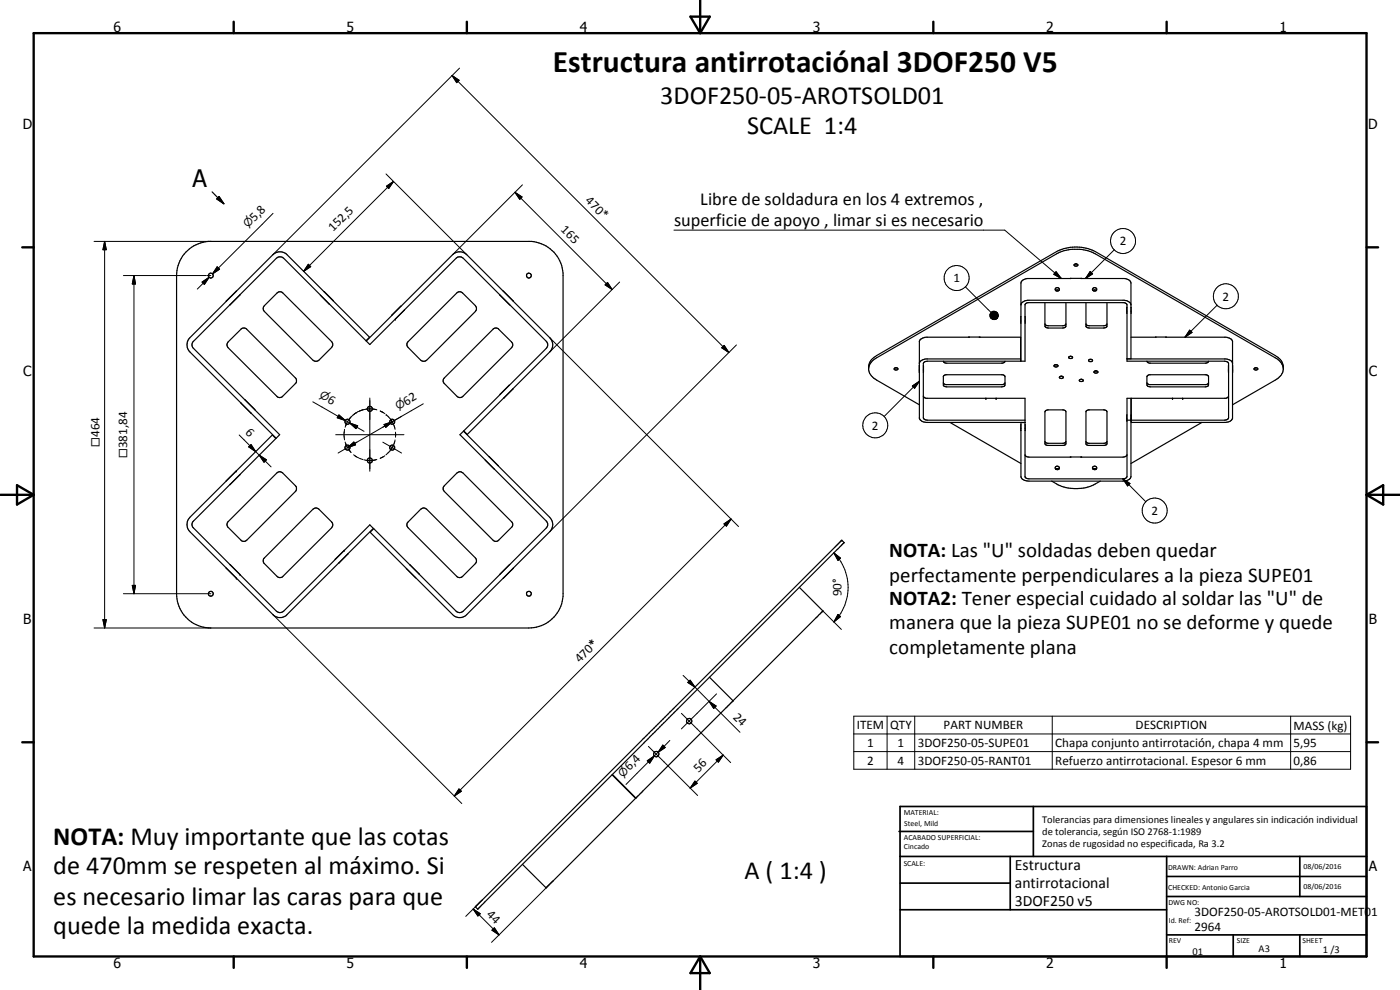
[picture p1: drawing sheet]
<svg xmlns="http://www.w3.org/2000/svg" width="420mm" height="297mm" viewBox="0 0 420 297" stroke-linecap="round" stroke-linejoin="round" font-family="sans-serif">
<g fill="none" stroke="#000" stroke-width=".35">
<path d="M63.7 57.6l3.5 3.5M65.7 59l1.5 2.1-2.1-1.4zM55.7 75.7a10.7 10.7 0 0 1 6.8-3.3h97a10.4 10.4 0 0 1 9.5 9.5v97a10.4 10.4 0 0 1-10.3 9.5h-95.4a10.3 10.3 0 0 1-10.3-10.3v-95.4a10.4 10.4 0 0 1 2.7-7zM322.4 79.4l.5-.2 .6 .3a.61 .61 0 0 1-.6 .4 .61 .61 0 0 1-.5-.5zM322.8 79.2h.2M69 91.4v.1M70.9 87.4l-2.9 3M72 88.4v.1M72 88.5l-3 3M79.4 91.7l3.9-3.9 .5-.3 .9 .3 14.8 14.7 .4 .6-.4 1.2-4 3.9-.7 .2-.9-.3-14.5-14.6-.4-.9zM96.2 88.6l2.7 2.7M97.2 87.5l2.8 2.8"/>
<path d="M120.3 91.9l-2.7 2.8M121.4 93h.1M121.4 93l-2.8 2.8M148.1 98.6l.5-.2 .9 .2 4 4 .4 .6-.1 .7-14.9 15a1.23 1.23 0 0 1-1.8 0l-3.9-4-.2-.4 .2-1zM150 88.4l3 3M151 87.4l3 3M306.4 96.3h.1M306.4 95v1.9M306.4 91.5a1.95 1.95 0 0 1 2-1.4h29a2.12 2.12 0 0 1 2 1.4M307.6 95v1.9M307.6 96.3h.1M313.6 90.8v7l.4 .5 .6 .1h4.3l.9-.3 .1-7.3"/>
<path d="M313.6 97.2l.4 .4 .6 .1h4.8l.5-.5M316.8 87.2l.3-.2 .7 .2M321.2 83.6h3.4M321.4 83.5l-13 .1a1.85 1.85 0 0 0-2 1.4v23.4h1.2v-17.1l.4-.4 29.3-.1 .5 .1 .4 .6v16.9h29.3l1 .2 .2 .3v16.4l-.5 .6-.7 .2h-28M324.4 83.5l13 .1a1.85 1.85 0 0 1 2 1.4v22.7M325.9 90.8v7.2l1 .4h4.3l.9-.3 .1-7.3M328 87.2l.3-.2 .7 .2M332.2 97.2l-.2 .3-.8 .2h-4.3h-.4l-.6-.4M338.1 93.3h.1M338.2 92.2v1.8M339.4 92.2h.1M339.4 93.3h.1"/>
<path d="M339.4 94h.1M57 101.3l24.9-24.9a3 3 0 0 1 4.2 0l24.8 24.8-1.1 1-24.7-24.7-1.1-.5-1 .5-25.1 25.1-.3 .9 .3 .8 26 26.1-1 1.1-25.9-25.9a3.1 3.1 0 0 1 0-4.3zM68.5 102.6l4.2-4.1a1.18 1.18 0 0 1 1.4 .3l14.7 14.7 .2 .5-.2 .9-4.1 4.2-.8 .2-.6-.2-14.8-14.7-.4-.9zM73.4 119.9h.1M73.5 119.9l2.9 3M109.9 102.3l25.9-25.9a3 3 0 0 1 4.3 0l24.9 24.9a2.96 2.96 0 0 1 0 4.3l-24.8 24.7-1-1 24.7-24.8 .5-.7v-.6l-.5-.8-24.9-24.9-1-.5-1.1 .5-25.9 25.9zM122.3 102.7l14.9-14.9 .5-.3 .9 .3 4.3 4.3 .1 .7-.3 .7-15 14.8-.8 .1-.6-.3-3.8-3.8-.4-.7zM151.2 119.4v.1M152.9 115.6l-2.8 2.8M153.9 116.7l-2.7 2.8M260.7 110.5a4.4 4.4 0 0 1 2.4-3.1l54-31.2a12.8 12.8 0 0 1 11.6 0l54 31.2a4.4 4.4 0 0 1 2.4 3.1M268.4 110.5l.7-.1 .3 .2a.59 .59 0 0 1-.5 .4 .59 .59 0 0 1-.6-.3z"/>
<path d="M275.9 111h.1M275.9 109.7v2M277.1 118.8l.5 .6 .4 .1h29.6v23.6l.4 .4 .8 .2h28.2l.9-.3 .3-.4v-23.5h1.2v23.5a1.99 1.99 0 0 1-2.4 1.4h-28.2a2.23 2.23 0 0 1-2.4-1.4v-16.3M277.1 109.7v2M277.1 111h.1M283.1 108.4l.2 .4 .6 .2h16.9l.6-.2 .2-.4M283.2 112.8l.7-.4h16.9l.6 .2 .2 .4v2.5l-.2 .4-.8 .2h-16.5l-1-.5zM290.7 101.2h3.4M290.9 101.1l-13 .1a2.44 2.44 0 0 0-2 1.2v23.2a2.3 2.3 0 0 0 2 1.1h29.7M293.9 101.1l12.4 .1v7.2h-28l-.9 .2-.3 .5v16.4l.5 .4 .7 .2h29.3M301.6 114.9l-.2 .3-.6 .2h-16.9l-.8-.4M306.3 107.7h-28.4a2.44 2.44 0 0 0-2 1.2"/>
<path d="M316.7 109.4a.35 .35 0 0 0-.4 .4 .35 .35 0 0 0 .4 .3h.4a.35 .35 0 0 0 .4-.3 .35 .35 0 0 0-.4-.4M316.7 109.4h.4M316.7 109.4l.2 .1M317.1 109.4l-.1 .1M318 113.1l.3-.2 .8 .2a.59 .59 0 0 1-.6 .5 .59 .59 0 0 1-.5-.5zM320.7 107.1a.67 .67 0 0 1 1.2 .3l-.8 .2-.4-.2zM321.1 106.9h.4M323.9 114a.6 .6 0 0 1 .7-.2 .6 .6 0 0 1 .4 .5l-.7 .2zM324.3 113.8h.4M327.1 107.8a.35 .35 0 0 0-.4 .4 .35 .35 0 0 0 .4 .3h.4a.35 .35 0 0 0 .4-.3 .35 .35 0 0 0-.4-.4M327.1 107.8h.4M328.3 111.5a.74 .74 0 0 1 1.2 .1 .66 .66 0 0 1-.6 .3 .66 .66 0 0 1-.6-.4z"/>
<path d="M338.2 107.7h29.7a2.28 2.28 0 0 1 2 1.2M344.2 108.4l.3 .4 .5 .2h16.9l.6-.2 .2-.4M344.2 114.9l.8 .5h16.9l.6-.2 .2-.3M344.3 112.8l.7-.4h16.9l.6 .2 .2 .4v2.5l-.2 .4-.8 .2h-16.5l-.6-.1-.4-.5zM346.9 101.2h21a2.28 2.28 0 0 1 2 1.2v23.2a2.16 2.16 0 0 1-2 1.1h-28.4v-7.2h28.3l.7-.2 .2-.5M346.9 101.1l-7.5 .1M368.7 109.7h.1M368.7 111h.1M368.7 111.7h.1M369.9 109.7v2M369.9 111h.1M376.5 110.5h.9a.47 .47 0 0 1-.5 .5 .47 .47 0 0 1-.4-.5z"/>
<path d="M72.4 120.9l-.1 .1M75.4 124h-.1M138 130.4l1.1-1 25.9 25.8a3 3 0 0 1 0 4.3l-25.2 25.2a2.99 2.99 0 0 1-3.7 0l-25-25 1.1-1.1 24.7 24.8a1.53 1.53 0 0 0 2.1 0l24.9-25 .5-.8v-.5l-.5-.8zM145.7 138v.1M146.8 137l2.7 2.7M275.9 121.5l-12.8-7.5a4 4 0 0 1-2.4-3.6 4 4 0 0 1 2.4-3.7l54-31.2a13.1 13.1 0 0 1 11.6 0l54 31.2a4 4 0 0 1 2.5 3.7 4 4 0 0 1-2.5 3.6l-12.8 7.5M285.1 126.7l21.3 12.4M306.4 128.5h.1M306.4 127.4v1.8M306.4 126.8h1.2M307.6 127.4v1.8M307.6 128.5h.1"/>
<path d="M313.6 132.5l.8 .5h4.7l.7-.3 .1-.2M313.7 123.3l.7-.3h4.7l.7 .3 .1 9.8-.2 .4-.6 .1h-4.7l-.8-.4zM321.2 137.1v.1M321.4 137.1v.1M324.4 137.1v.1M324.6 137.1v.1M326 123.3l.7-.3h4.7l.7 .3 .1 9.8-.2 .4-.6 .1h-4.7l-.8-.4zM332.2 132.5l-.1 .2-.7 .3h-4.7l-.8-.4M338.1 125.6h.1M338.2 136.4l-.4 .6-.8 .2h-28.2l-.8-.2-.4-.4M338.2 124.5v1.8M338.2 126.1h1.2"/>
<path d="M339.4 124.5h.1M339.4 125.6h.1M339.4 126.3h.1M360.7 126.7l-21.3 12.4M57 155.2l24.7-24.7 1.1 1.1-24.7 24.7a1.39 1.39 0 0 0 0 2.1l24.9 25a1.59 1.59 0 0 0 2.1 0l25.9-25.9 1 1-25.9 25.9a2.91 2.91 0 0 1-4.2 0l-24.9-24.9a3.1 3.1 0 0 1 0-4.3zM68.3 156.7l14.8-14.8a1.18 1.18 0 0 1 1.7 0l4 4 .1 1.2-14.8 15-.7 .3-.9-.2-4.2-4.1-.2-.7zM70.9 141.3l-2.9 3M72 142.4h.1M72 142.4l-3 2.9M93.9 152.8l.9-.4 .9 .4 3.8 3.8 .4 .6-.1 .7-15.1 15.2-1.1 .1-4.4-4.2-.1-1.2zM126.3 152.8l.9-.4 .8 .4 14.8 14.8 .2 .4-.2 1-4.2 4.1-.6 .2-.8-.2-14.9-14.9-.2-.5 .2-.9zM137.1 141.9l.9-.4 .9 .4 14.8 14.8 .2 .4-.2 1-4.2 4.1-.5 .2-.9-.2-14.9-14.9-.2-.4 .1-.8z"/>
<path d="M148.4 140.8h.1M315.6 144.4a13 13 0 0 0 14.6 0M316.8 140.8l.3-.2 .7 .2M317.8 140.7a.58 .58 0 0 0 0-.6 .58 .58 0 0 0-.7-.2l-.4 .3 .1 .6M317.8 140.7l-.4 .2-.6-.1M328 140.8l.3-.2 .7 .2M68 170.5l2.9 3M69 169.4l3 3M103.3 165.1l-2.7 2.8M104.4 166.2h.1M104.4 166.2l-2.7 2.7M122 170.6h.1"/>
<path d="M123.1 169.5l2.7 2.8M124.7 173.4h.1M125.8 172.3h.1M149.9 172.4h.1M152.9 169.4h.1M154 170.5l-3 3M239.9 176.2l7 7.2-26.9 26.9M212.9 203.2l7.1 7.1M220 210.3h.1M220 210.3l-29.2 29.1M183.7 232.5l7 7M183.8 232.4l7 7"/>
<path d="M190.8 239.4l-26.9 27-7.1-7.1M192.9 221.8l59.6-59.6 .1-.1 .8 .7-110 110-.7-.7z"/>
<circle cx="63.2" cy="82.7" r=".73"/>
<circle cx="158.7" cy="82.7" r=".72"/>
<circle cx="317.3" cy="86.9" r=".59"/>
<circle cx="328.5" cy="86.9" r=".59"/>
<circle cx="104.3" cy="126.5" r=".75"/>
<circle cx="104.3" cy="134.3" r=".76"/>
<circle cx="111" cy="138.2" r=".75"/>
<circle cx="111" cy="122.7" r=".75"/>
<circle cx="117.7" cy="126.5" r=".76"/>
<circle cx="117.7" cy="134.3" r=".75"/>
<circle cx="328.5" cy="140.4" r=".6"/>
<circle cx="63.3" cy="178.1" r=".72"/>
<circle cx="158.8" cy="178.2" r=".73"/>
<circle cx="206.8" cy="216.4" r=".81"/>
<circle cx="196.9" cy="226.3" r=".8"/>
</g>
<g fill="#000">
<circle cx="118.6" cy="95.8" r=".18"/>
<circle cx="295.9" cy="119.5" r=".18"/>
<circle cx="298.9" cy="119.5" r=".18"/>
<circle cx="299" cy="119.5" r=".18"/>
<circle cx="351.9" cy="119.5" r=".18"/>
<circle cx="354.9" cy="119.5" r=".18"/>
<circle cx="355" cy="119.5" r=".18"/>
<circle cx="70.9" cy="141.3" r=".18"/>
<circle cx="70.9" cy="173.5" r=".18"/>
<circle cx="72" cy="172.4" r=".18"/>
<circle cx="103.3" cy="165.1" r=".18"/>
<circle cx="252.6" cy="162.1" r=".18"/>
<circle cx="247" cy="183.3" r=".18"/>
</g>
<g fill="none" stroke="#000" stroke-width=".71">
<path d="M10.1 9.9h400v277.1h-400zM70.1 6.5v3.4M140.1 6.5v3.4M207.2 5h5.8l-2.9 4.9zM210.1 0v9.9M280.1 6.5v3.4M350.1 6.5v3.4M6.7 74.2h3.4M410.1 74.2h3.5M.1 148.5h10M5.1 145.6l5 2.9-5 2.9zM410.1 148.5h10"/>
<path d="M410.1 148.5l5-2.9v5.8zM6.7 222.7h3.4M410.1 222.7h3.5M70.1 287v3.4M140.1 287v3.4M210.1 287v10M210.1 287l2.9 5h-5.8zM280.1 287v3.4M350.1 287v3.4"/>
</g>
<g fill="none" stroke="#000" stroke-width=".51">
<path d="M269.8 249.5h40.3M270.1 242h140v45h-140zM270.1 257h140M303.2 257v16M310.1 242v15M350.1 257v30M390.1 257v12M270.1 265h33.1M270.1 273h80M350.1 269h60M350.1 263h60M350.1 280.5h60"/>
<path d="M370.1 280.5v6.5M390.1 280.5v6.5"/>
</g>
<g fill="none" stroke="#000" stroke-width=".3">
<path d="M135.7 22.6l2.1 1.5-.7 .7zM135.7 22.6l83 83.1M137.9 20.4l-56 56M115.9 52.2l24.2 24.2M116 55.9l2.1-1.5-1.4 2.2zM118.1 54.4l-27 27M154.5 57.7l2.2 1.4-.7 .7zM154.5 57.7l29.2 29.2M156.8 55.5l-21 20.9M28.2 72.4h35.1M31.4 72.4l.5 2.5h-1zM31.4 72.4v116"/>
<path d="M81.9 64l-18.1 18.2M92.5 79.3l.7 .7-2.1 1.4zM202.3 69h99.2l17 14.6M334.4 74.9l-8.6 8.7M37 82.7h24.9M40.2 82.7l.5 2.5h-1zM40.2 82.7v95.4M60.7 84.6l2.1-1.4-1.5 2.1zM62.1 82.7h1.2M62.8 83.2l-3.6 3.5M65.2 80.1l.7 .7-2.1 1.4zM182.3 84.8l1.4 2.1-2.1-1.4z"/>
<path d="M186 84.6l-21 21M289.7 86.1l7.7 7.6M297.1 94.3l2.1 1.2-2.1-.9zM297.1 94.6l2.1 .9-2.1-.6zM297.1 94.9l2.1 .6-2-.4zM297.2 95.1l2 .4-1.9-.1zM297.2 94.1l2 1.4-2.1-1.2zM297.3 95.4l1.9 .1h-1.7zM297.3 93.9l1.9 1.6-2-1.4zM297.5 95.5h1.7l-1.5 .2zM297.5 93.6l.3-.1 1.4 2zM297.5 93.6l1.7 1.9-1.9-1.6z"/>
<path d="M297.7 95.7l1.5-.2zM297.8 93.5l.2-.1 1.2 2.1zM297.9 95.8l1.3-.3zM298 93.4h.3l.9 2.1zM298.2 95.9l1-.4zM298.3 93.4h.2l.7 2.1zM298.5 95.9l.7-.4zM298.5 93.4l.3 .1 .4 2zM298.7 95.8l.5-.3zM298.8 93.5l.2 .1 .2 1.9zM299 95.7l.2-.2zM299 93.6l.2 .2v1.7z"/>
<path d="M299.2 93.8l.2 .2-.2 1.5zM299.4 94l-.2 1.5zM299.5 95l-.3 .5zM299.5 94.3l-.3 1.2zM299.5 94.8l-.3 .7zM299.5 94.5l-.3 1zM316.9 81.5l1.6 2.1-2.2-1.3zM327.2 81.4l.7 .8-2.1 1.4zM357 99.1l.7 .6-2.1 1.5zM365.3 91.6l-9.7 9.6M111 119.4v22M165 101.3l56.6 56.7"/>
<path d="M216.6 104.4l.7-.8 1.4 2.1zM217.3 103.6l1.4 2.1-2.1-1.3zM221 103.5l-56 56M273.8 115.8l2.1-1.4-1.4 2.1zM275.9 114.4l-10.6 10.6M71.8 130.5l4.9 5M74.6 134.1l.7-.7 1.4 2.1zM76.7 135.5l1.1 1.1M77.8 136.6l2.2 1.4-.8 .7zM77.8 136.6l3.6 3.5M93.9 120.6l9.7 5.6M100.7 130.4h20.5"/>
<path d="M101.5 124.9l2.8 1.6M101.7 124.5l1.9 1.7-2.4-.9zM103.3 130.9l.1 1.1M103.3 129.7v1.5M103.4 128.8l-.1 1.1M103.6 132.6l.4 1.2 1.3 1.9-.6-.8M103.7 133l.4 1M104.1 126.9l-.4 .9M104.3 134.3l1.9-1.7 .5 .9zM104.3 126.5l5 2.9M104.3 134.3l-2.8 1.6M104.3 126.5l-.7 1.7"/>
<path d="M104.6 126l-.3 .5M104.9 126.9l2.4 .9-.5 .8zM105.3 125.1l-.6 .9M106.1 136.4l.8 .6M106.5 136.7l.4 .3M106.9 137l.9 .5M106.9 137h.1M107 123.8l-.6 .4M107.1 132.7l-2.8 1.6M107.9 123.4l-1.4 .7-1.9 1.9M107.9 137.5l1 .4M108.9 123l-1 .3"/>
<path d="M109.2 138l1.2 .2 2.4-.2M109.9 138.1l.9 .1M110.8 122.7h-.9M112 122.7l1.1 .3M112.8 122.9l-2.4-.2-2.5 .7M113.1 137.9l-1.1 .2M114.1 123.3l.9 .5M114.6 123.6l.9 .5M114.9 132.7l2.8 1.6M115 137l-.9 .5M115.3 127.4l2.4-.9-1.9 1.7zM115.5 136.7l-1.3 .8"/>
<path d="M115.9 124.4h.1M115.9 124.4l.8 .7M116.6 125.1l1.1 1.4M116.7 135.7l-.8 .7M117.3 125.9l.6 1M117.7 134.3l-1.1 1.5M117.7 134.3l2.8 1.6M117.7 126.5l.7 1.7M117.9 134l-.2 .4M118.3 127.8l.3 1M118.4 132.6l-.7 1.7M118.6 132l-.3 1"/>
<path d="M118.7 129.9v1M118.7 129.7v1.5M120.5 124.9l-5 2.9M127 121.2l-22.7 13.1M217.3 157.2l2.1-1.5-1.4 2.2zM219.4 155.7l-83.1 83.1M337 143.7l2.1 1.4-.7 .7zM337 143.7l6.9 6.8M37 178.1h26.3M39.7 175.6h1l-.5 2.5zM250.3 165.9l2 1.6-.8 .6zM250.3 165.9a14.7 14.7 0 0 1 0 20.7"/>
<path d="M28.2 188.4h35.1M30.9 185.9h1l-.5 2.5zM81.9 184.4l56.7 56.7M247 183.3l5.5 5.5M251.5 184.4l.8 .6-2 1.6zM204.5 214l2.3 2.4M205 202.6l3.6 3.6M206.4 204.8l.7-.7 1.5 2.1zM206.8 216.4l12.5 12.4M206.8 216.4l-2.3 2.3M208.6 206.2l4.2 4.2M212.8 210.4l2.1 1.4-.7 .8z"/>
<path d="M212.8 210.4l9.3 9.3M215 208.2l-8.2 8.2M256.2 214.9h149.1v15.9h-149.1zM266.2 214.9v15.9M274.5 214.9v15.9M315.8 214.9v15.9M387.3 214.9v15.9M137.7 236.7l.8 .7-2.2 1.4zM194.3 228.3l2.1-1.5-1.4 2.2zM194.6 223.9l2.3 2.4M196.9 226.3l12.5 12.4M196.9 226.3l-9 9.1"/>
<path d="M198.9 223.6l.7 .7-2.1 1.4zM199.3 223.9l-1.8 1.8M199.3 223.9l-2.4 2.4M201 222.2l-1.7 1.7M208.6 234.4l.6 .6-2.1 1.5zM214.9 228l2.1-1.4-1.4 2.1zM217 226.6l-9.9 9.9M256.2 220.2h149.1M256.2 225.5h149.1M142 272.8l2.1 1.4-.7 .6zM142 272.8l7.8 7.7M144.8 270l-5 5"/>
<path d="M147.6 279.1l.8-.7 1.4 2.1zM166 264.3l-18.5 18.4"/>
<circle cx="337" cy="72.3" r="3.8"/>
<circle cx="287.1" cy="83.4" r="3.8"/>
<circle cx="367.9" cy="88.9" r="3.8"/>
<circle cx="262.7" cy="127.6" r="3.7"/>
<circle cx="346.5" cy="153.2" r="3.8"/>
</g>
<g fill="#000">
<path d="M135.7 22.6l2.1 1.5-.7 .7zM65.7 59l1.5 2.1-2.1-1.4zM116 55.9l2.1-1.5-1.4 2.2zM154.5 57.7l2.2 1.4-.7 .7zM31.4 72.4l.5 2.5h-1zM92.5 79.3l.7 .7-2.1 1.4zM40.2 82.7l.5 2.5h-1zM60.7 84.6l2.1-1.4-1.5 2.1zM65.2 80.1l.7 .7-2.1 1.4zM182.3 84.8l1.4 2.1-2.1-1.4zM299.5 95l-.3 .5zM299.5 94.8l-.3 .7z"/>
<path d="M299.5 94.5l-.3 1zM299.5 94.3l-.3 1.2zM299.4 94l-.2 1.5zM299.2 93.8l.2 .2-.2 1.5zM299 93.6l.2 .2v1.7zM298.5 93.4l.3 .1 .4 2zM298.3 93.4h.2l.7 2.1zM298 93.4h.3l.9 2.1zM297.8 93.5l.2-.1 1.2 2.1zM297.5 93.6l.3-.1 1.4 2zM297.5 93.6l1.7 1.9-1.9-1.6zM297.3 93.9l1.9 1.6-2-1.4z"/>
<path d="M297.2 94.1l2 1.4-2.1-1.2zM297.1 94.3l2.1 1.2-2.1-.9zM297.1 94.6l2.1 .9-2.1-.6zM297.1 94.9l2.1 .6-2-.4zM297.3 95.4l1.9 .1h-1.7zM297.5 95.5h1.7l-1.5 .2zM297.7 95.7l1.5-.2zM297.9 95.8l1.3-.3zM298.2 95.9l1-.4zM298.5 95.9l.7-.4zM298.7 95.8l.5-.3zM299 95.7l.2-.2z"/>
<path d="M316.9 81.5l1.6 2.1-2.2-1.3zM327.2 81.4l.7 .8-2.1 1.4zM357 99.1l.7 .6-2.1 1.5zM217.3 103.6l1.4 2.1-2.1-1.3zM273.8 115.8l2.1-1.4-1.4 2.1zM74.6 134.1l.7-.7 1.4 2.1zM77.8 136.6l2.2 1.4-.8 .7zM101.7 124.5l1.9 1.7-2.4-.9zM104.3 134.3l1.9-1.7 .5 .9zM104.9 126.9l2.4 .9-.5 .8zM115.3 127.4l2.4-.9-1.9 1.7zM217.3 157.2l2.1-1.5-1.4 2.2z"/>
<path d="M337 143.7l2.1 1.4-.7 .7zM39.7 175.6h1l-.5 2.5zM250.3 165.9l2 1.6-.8 .6zM30.9 185.9h1l-.5 2.5zM251.5 184.4l.8 .6-2 1.6zM206.4 204.8l.7-.7 1.5 2.1zM212.8 210.4l2.1 1.4-.7 .8zM137.7 236.7l.8 .7-2.2 1.4zM194.3 228.3l2.1-1.5-1.4 2.2zM198.9 223.6l.7 .7-2.1 1.4zM208.6 234.4l.6 .6-2.1 1.5zM214.9 228l2.1-1.4-1.4 2.1z"/>
<path d="M142 272.8l2.1 1.4-.7 .6zM147.6 279.1l.8-.7 1.4 2.1z"/>
</g>
<path d="M299 93.5v2" fill="none" stroke="#000" stroke-width=".42"/>
<path d="M297.2 95.3h2" fill="none" stroke="#000" stroke-width=".38"/>
<text font-size="9.4" x="165.9" y="21.6">Estructura antirrotaciónal 3DOF250 V5</text>
<g font-size="7.9">
<text x="198.2" y="31.1">3DOF250-05-AROTSOLD01</text>
<text x="224.2" y="40.1">SCALE 1:4</text>
<text x="16" y="253.4">NOTA: Muy importante que las cotas</text>
<text x="16" y="262.4">de 470mm se respeten al máximo. Si</text>
<text x="223.4" y="263.8">A ( 1:4 )</text>
<text x="16" y="271.4">es necesario limar las caras para que</text>
<text x="16" y="280.4">quede la medida exacta.</text>
</g>
<text font-size="7.2" x="57.7" y="56.1">A</text>
<g font-size="6.3">
<text x="266.9" y="167.3">NOTA: Las &quot;U&quot; soldadas deben quedar</text>
<text x="266.9" y="174.5">perfectamente perpendiculares a la pieza SUPE01</text>
<text x="266.9" y="181.7">NOTA2: Tener especial cuidado al soldar las &quot;U&quot; de</text>
<text x="266.9" y="188.8">manera que la pieza SUPE01 no se deforme y quede</text>
<text x="266.9" y="196.1">completamente plana</text>
</g>
<g font-size="5.5">
<text x="210.2" y="61.5">Libre de soldadura en los 4 extremos ,</text>
<text x="202.3" y="67.8">superficie de apoyo , limar si es necesario</text>
</g>
<g font-size="4.7">
<text x="304.6" y="261.1">Estructura</text>
<text x="304.6" y="266.5">antirrotacional</text>
<text x="304.6" y="271.9">3DOF250 v5</text>
</g>
<g font-size="4.2">
<text x="34" y="9.6">6</text>
<text x="104" y="9.6">5</text>
<text x="174" y="9.6">4</text>
<text x="244" y="9.6">3</text>
<text x="314" y="9.6">2</text>
<text x="384" y="9.6">1</text>
<text x="6.8" y="38.7">D</text>
<text x="410.6" y="38.7">D</text>
<text x="7" y="112.9">C</text>
<text x="410.8" y="112.9">C</text>
<text x="7" y="187.1">B</text>
<text x="410.8" y="187.1">B</text>
<text x="7" y="261.4">A</text>
<text x="410.8" y="261.4">A</text>
<text x="34" y="290.4">6</text>
<text x="104" y="290.4">5</text>
<text x="174" y="290.4">4</text>
<text x="244" y="290.4">3</text>
<text x="314" y="290.4">2</text>
<text x="384" y="290.4">1</text>
</g>
<g font-size="3.9">
<text x="175.5" y="60.3" transform="rotate(45 175.5 60.3)">470*</text>
<text x="76.4" y="66.6" transform="rotate(-45 76.4 66.6)">5,8</text>
<text x="100" y="69.6" transform="rotate(-45 100 69.6)">152,5</text>
<text x="168.1" y="69.1" transform="rotate(45 168.1 69.1)">165</text>
<text x="336" y="73.6">2</text>
<text x="286.1" y="84.7">1</text>
<text x="366.9" y="90.2">2</text>
<text x="98.1" y="120.5" transform="rotate(30 98.1 120.5)">6</text>
<text x="121.9" y="121.7" transform="rotate(-30 121.9 121.7)">62</text>
<text x="29.8" y="131.1" transform="rotate(-90 29.8 131.1)">464</text>
<text x="73.4" y="130" transform="rotate(45 73.4 130)">6</text>
<text x="261.7" y="128.9">2</text>
<text x="38.1" y="134.5" transform="rotate(-90 38.1 134.5)">381,84</text>
<text x="345.6" y="154.5">2</text>
<text x="252.5" y="178.9" transform="rotate(-90 252.5 178.9)">90°</text>
<text x="174" y="199" transform="rotate(-45 174 199)">470*</text>
<text x="219.8" y="215.3" transform="rotate(45 219.8 215.3)">24</text>
<text x="257.1" y="218.8">ITEM</text>
<text x="267.2" y="218.8">QTY</text>
<text x="283.2" y="218.8">PART NUMBER</text>
<text x="340.8" y="218.8">DESCRIPTION</text>
<text x="388.2" y="218.9">MASS (kg)</text>
<text x="260.2" y="224.1">1</text>
<text x="269.4" y="224.1">1</text>
<text x="275.4" y="224.2">3DOF250-05-SUPE01</text>
<text x="316.7" y="224.2">Chapa conjunto antirrotación, chapa 4 mm</text>
<text x="388.2" y="224.2">5,95</text>
<text x="188.9" y="231.3" transform="rotate(-45 188.9 231.3)">6,4</text>
<text x="209.6" y="231.8" transform="rotate(-45 209.6 231.8)">56</text>
<text x="260.2" y="229.4">2</text>
<text x="269.4" y="229.4">4</text>
<text x="275.4" y="229.4">3DOF250-05-RANT01</text>
<text x="316.7" y="229.5">Refuerzo antirrotacional. Espesor 6 mm</text>
<text x="388.2" y="229.4">0,86</text>
<text x="145.9" y="274.4" transform="rotate(45 145.9 274.4)">44</text>
<text x="358.5" y="275">3DOF250-05-AROTSOLD01-MET01</text>
<text x="358.5" y="279.4">2964</text>
</g>
<g font-size="3.3">
<text x="74.4" y="68.5" transform="rotate(-45 74.4 68.5)">⌀</text>
<text x="95.7" y="119.1" transform="rotate(30 95.7 119.1)">⌀</text>
<text x="119.5" y="123.1" transform="rotate(-30 119.5 123.1)">⌀</text>
<text x="186.9" y="233.3" transform="rotate(-45 186.9 233.3)">⌀</text>
</g>
<g font-size="3.2">
<text x="29.8" y="134" transform="rotate(-90 29.8 134)">□</text>
<text x="38.1" y="137.4" transform="rotate(-90 38.1 137.4)">□</text>
</g>
<g font-size="3.1">
<text x="312.7" y="246.8">Tolerancias para dimensiones lineales y angulares sin indicación individual</text>
<text x="312.7" y="250.4">de tolerancia, según ISO 2768-1:1989</text>
<text x="312.7" y="254">Zonas de rugosidad no especificada, Ra 3.2</text>
<text x="357.9" y="286.4">01</text>
<text x="377.7" y="285.6">A3</text>
<text x="397" y="285.9">1 /3</text>
</g>
<g font-size="2.4">
<text x="271.2" y="244.4">MATERIAL:</text>
<text x="271.3" y="252">ACABADO SUPERFICIAL:</text>
<text x="271.4" y="247.9">Steel, Mild</text>
<text x="271.3" y="254.6">Cincado</text>
<text x="271.2" y="259.7">SCALE:</text>
<text x="350.6" y="261">DRAWN: Adrian Parro</text>
<text x="391.2" y="260.6">08/06/2016</text>
<text x="350.6" y="267">CHECKED: Antonio Garcia</text>
<text x="391.2" y="266.7">08/06/2016</text>
<text x="350.6" y="271.4">DWG NO:</text>
<text x="350.8" y="276.9">Id. Ref:</text>
<text x="350.8" y="282.8">REV</text>
<text x="371.2" y="282.9">SIZE</text>
<text x="390.9" y="282.9">SHEET</text>
</g>
</svg>
